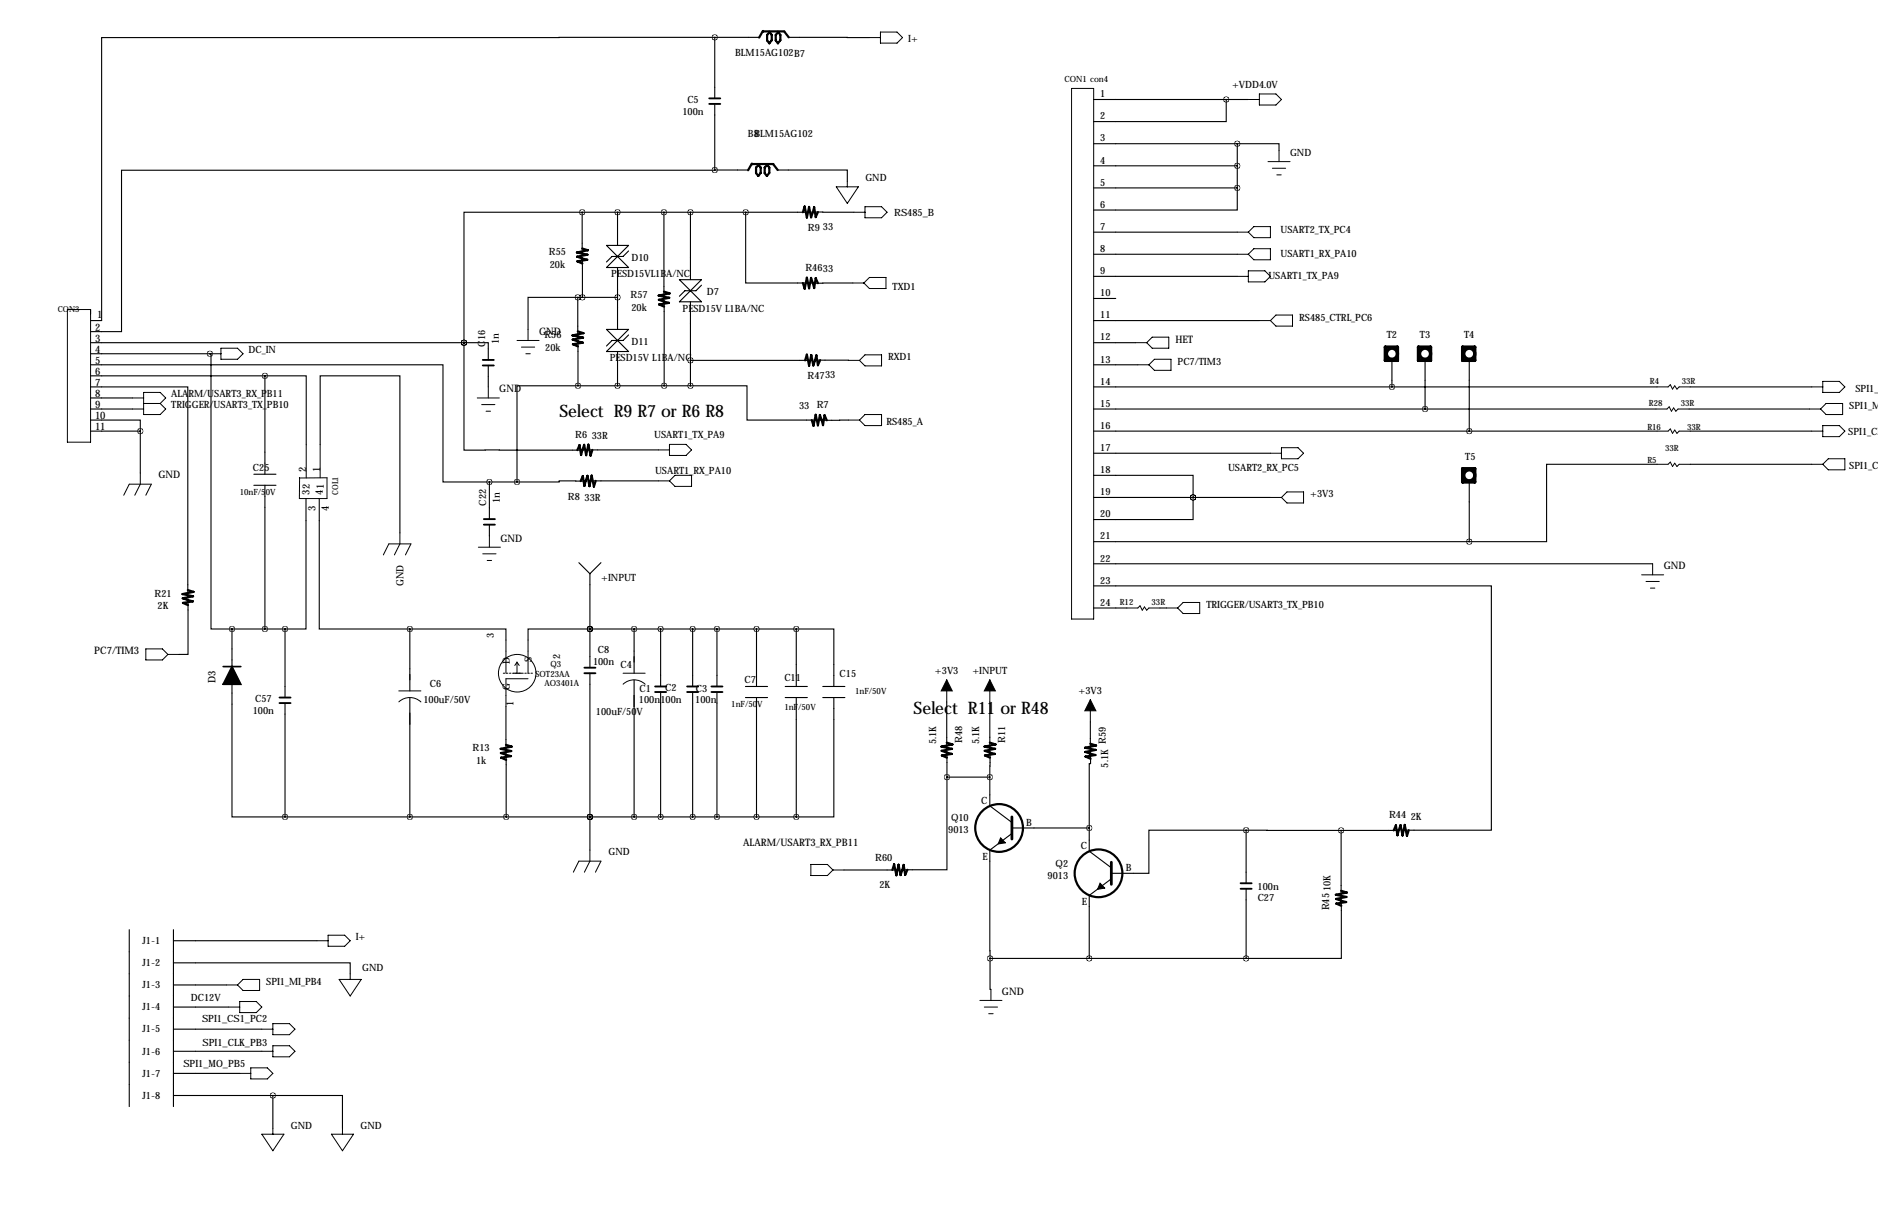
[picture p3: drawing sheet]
<svg xmlns="http://www.w3.org/2000/svg" width="432mm" height="279mm" viewBox="0 0 432 279" stroke-linecap="round" stroke-linejoin="round" font-family="sans-serif">
<g fill="none" stroke="#000" stroke-width=".23">
<path d="M199.9 8.6h2.5M202.4 7.4h3.8l1.3 1.2-1.3 1.3h-3.8zM246.4 20.3h5.1v121.9h-5.1zM287 22.9h2.6M289.6 21.6h3.8l1.2 1.3-1.2 1.2h-3.8zM291.5 37.1h5.1M292.6 38.7h3M294.1 34.6v2.5M192.3 42.9h5.1l-2.6 3.8zM194.8 41.7v1.2M196.3 48.8h2.6M198.9 47.5h3.8l1.3 1.3-1.3 1.2h-3.8z"/>
<path d="M284.5 58.4h2.5M284.5 53.3h2.5M287 58.4l1.3-1.2h3.8v2.5h-3.8zM287 53.3l1.3-1.2h3.8v2.5h-3.8zM293.6 40.2h1M15.5 71.1h5.3v30.5h-5.3zM118.9 78.2h5.1M119.9 79.8h3M121.4 75.7v2.5M196.1 65h2.5M199.9 63.8h3.8v2.5h-3.8l-1.3-1.3zM261.1 78.7h2.6"/>
<path d="M264.9 77.5h3.8v2.5h-3.8l-1.2-1.3zM284.5 63.5h2.5M287 62.2h3.8l1.3 1.3-1.3 1.3h-3.8zM289.6 73.7h2.5M292.1 73.7l1.3-1.3h3.8v2.5h-3.8zM30.5 94h2.5M30.5 91.4h2.5M33 90.2h3.8l1.3 1.2-1.3 1.3 1.3 1.3-1.3 1.2h-3.8zM33 92.7h3.8M48.3 81.3h2.5M50.8 80h3.8l1.3 1.3-1.3 1.2h-3.8zM109.7 91.4h5.1"/>
<path d="M110.7 93h3.1M111.8 94.5h1M112.3 88.9v2.5M120.9 81.3h1M195.1 96.5h2.5M195.1 82.8h2.5M197.6 96.5l1.3-1.3h3.8v2.6h-3.8zM197.6 82.8l1.3-1.3h3.8v2.6h-3.8zM261.6 83.8h2.6M264.2 83.8l1.2-1.3h3.8v2.6h-3.8zM380.7 94h2.6l.5-.5 .5 1 .5-.8 .5 .8 .5-.5h2.6M381 88.9h2.5l.5-.5 .6 1 .5-.8 .5 .8 .5-.5h2.5"/>
<path d="M381 99.1h2.5l.5-.5 .6 1 .5-.8 .5 .8 .5-.5h2.5M416.1 94h2.5M416.6 88.9h2.5M416.6 99.1h2.5M419.1 87.6h3.8l1.3 1.3-1.3 1.3h-3.8zM419.1 97.8h3.8l1.3 1.3-1.3 1.2h-3.8zM419.9 92.7h3.8v2.5h-3.8l-1.3-1.2zM28.4 113.8l1.3-2.5h5.1l-1.3 2.5M32.3 108.7v2.6l-1.3 2.5M68.8 109.8h.1M68.9 109.7l-.1 4.9h6.4v-4.8M70.4 102.2v7.6"/>
<path d="M73.6 102.2v7.6M75.2 109.8h-6.4M151.4 110.5h2.5M151.4 103.4h2.5M153.9 110.5l1.3-1.3h3.8v2.6h-3.8zM153.9 102.1h3.8l1.3 1.3-1.3 1.2h-3.8zM292.1 104.1h2.5M292.1 114.3h2.5M294.6 102.9h3.8l1.3 1.2-1.3 1.3h-3.8zM295.9 113h3.8v2.6h-3.8l-1.3-1.3zM381 106.7h2.5l.5-.5 .6 1 .5-.8 .5 .8 .5-.5h2.5M416.6 106.7h2.5"/>
<path d="M420.4 105.4h3.8v2.5h-3.8l-1.3-1.2zM88.1 127.5l1.3-2.5h5.1l-1.3 2.5M91.9 122.4v2.6l-1.2 2.5M110 125.7h5.1M111 127.3h3M112 128.8h1M112.5 123.2v2.5M259.1 139.7h2.5l.5-.5 .5 1 .5-.8 .6 .8 .5-.5h2.5M268.2 139.7h2.6M272 138.4h3.8v2.6h-3.8l-1.2-1.3zM377.4 132.1h5.1M378.5 133.6h3"/>
<path d="M379.5 135.1h1M380 129.5v2.6M33.5 149.1h3.8l1.3 1.3-1.3 1.2h-3.8zM38.6 150.4h2.5M91.7 158.8h5.1M116.3 147.1v7.6M118.1 154.7h1.8M118.9 152.1v2.6M118.9 152.1l-.5 .8M118.9 152.1l.5 .8M121.4 156h-5.1v6.3M121.4 147.1v7.6"/>
<path d="M143.3 154.7h5M143.3 157.2a3.7 3.7 0 0 1 5 0M217.7 156.2v5.1M227.6 156.2v5.1M91.7 161.3a3.7 3.7 0 0 1 5.1 0M250.7 160.8v5.1M135.6 195.3v2.6l-1.2 2.5M186.4 198.6h3.8l1.3 1.3-1.3 1.3h-3.8zM191.5 199.9h2.6M72.9 216.2h2.5M75.4 214.9h3.8l1.3 1.3-1.3 1.2h-3.8zM131.8 200.4l1.3-2.5h5.1l-1.3 2.5"/>
<path d="M52.1 226.3h2.5M52.6 231.4h2.5M55.1 230.1h3.8l1.3 1.3-1.3 1.3h-3.8zM55.9 225h3.8v2.6h-3.8l-1.3-1.3zM60.2 236.5h2.5M62.7 235.2h3.8l1.3 1.3-1.3 1.2h-3.8zM78 225h5.1l-2.6 3.9zM80.5 223.8v1.2M225.3 229.9h5.1M226.3 231.4h3.1M227.3 232.9h1M227.8 227.3v2.6"/>
<path d="M55.1 246.6h2.6M57.7 245.4h3.8l1.2 1.2-1.2 1.3h-3.8zM60.2 241.6h2.5M62.7 240.3h3.8l1.3 1.3-1.3 1.2h-3.8zM62.7 259.3v1.3M78.7 259.3v1.3M60.2 260.6h5.1l-2.6 3.8zM76.2 260.6h5.1l-2.6 3.8z"/>
<circle cx="118.9" cy="154.7" r="4.3"/>
</g>
<g fill="none" stroke="#000" stroke-width=".25">
<path d="M164.3 8.6h-140.9v65.1h-2.6M164.3 8.6v14M164.3 8.6h10.4M181.3 8.6h18.6M164.3 39.1h-136.4v37.1h-7.1M164.3 23.9v15.2M164.3 39.1h7.8M178.7 39.1h16.1v2.6M251.5 22.9h35.5M251.5 33h33M251.5 38.1h33M281.9 22.9v5h-30.4"/>
<path d="M284.5 33h9.6v1.6M284.5 33v10.2M133.9 48.8h-27.2v29.9M133.9 48.8v9.6M133.9 48.8h52M133.9 59.1v9.2M139.4 56.4h5.1l-5.1 5.1h5.1zM142 48.8v7.6M144.5 57.7l-1.2 1.2h-2.6l-1.3 1.3M152.7 48.8v19.5M158.7 48.8v15.5M171.4 48.8v16.2h14.5"/>
<path d="M186.6 48.7l9.7 .1M251.5 43.2h33M251.5 53.3h33M251.5 58.4h33M284.5 43.2v5.1h-33M20.8 78.7h85.9M106.7 78.7h.1M106.7 78.7v24.7h27.5M106.7 78.7h5.6v4M132.8 68.3h-11.4v7.4M132.8 68.3v9.2M132.8 68.3h9.2"/>
<path d="M132.9 78.2v10.4M139.4 75.7h5.1l-5.1 5.1h5.1zM142 61.5v14.2M144.5 77l-1.2 1.2h-2.6l-1.3 1.3M152.7 69v19.6M156.2 64.3h5.1l-5.1 5h5.1zM158.7 69.3v19.3M161.3 65.5l-1.3 1.3h-2.5l-1.3 1.3M196.1 65l-9.5 .1M251.5 63.5h33M251.5 68.6h5M251.5 73.7h38.1"/>
<path d="M251.5 78.7h9.6M20.8 96.5h11.5v2.6M20.8 88.9h22.4v48M20.8 83.8h81.1v26.9h10.6M20.8 94h9.7M20.8 99.1h11.5M20.8 81.3h27.5M20.8 86.4h40.1M20.8 91.4h9.7M32.3 99.1v9.6M48.3 81.3h.1M48.3 81.3h.2v63.2h4.8"/>
<path d="M60.9 86.4v22.6M60.9 86.4h9.5v15.8M112.3 84v4.9M132.9 88.6h-14v22.1M132.9 88.6h25.8M142 80.8v7.8M158.7 88.6h13.1v7.9h16.2M158.7 82.8h27.7M187.1 82.8h8M195.1 96.5l-6.4 .1M251.5 83.8h10.1M251.5 88.9h129.5"/>
<path d="M251.5 94h129.2M251.5 99.1h129.5M320 82.3v6.6M327.7 82.3v11.7M337.8 82.3v16.8M388.4 94h27.7M388.6 88.9h28M388.6 99.1h28M58.4 111.5h5M58.4 109h5M60.9 111.5v33M70.4 114.6v29.9h-4.9"/>
<path d="M73.4 114.6v29.9h20.8M73.6 102.2v-15.8h18.3v36M112.5 110.7v8.6M112.5 110.7h6.4M134.9 103.4h16.5M134.9 110.5h-6.3v.2h-9.7M135.6 110.5h15.8M251.5 109.2h22.8v5.1M251.5 104.1h40.6M251.5 114.3h40.6M274.3 114.3h.1M274.3 114.3v5.1h-22.8"/>
<path d="M337.8 110.2v14.3M381 106.7h-25.4v17.8h-17.8M388.6 106.7h28M43.2 137.6v12.8h-2.1M112.5 120.5v2.7M133.1 129.3l2.5 2.5M135.6 131.8v21.6M138.2 129.3l-2.6 2.5M251.5 134.6h91.4v56.2h-20.3M251.5 124.5h86.3M251.5 129.5h128.5M251.5 139.7h7.6"/>
<path d="M266.7 139.7h1.5M53.3 157.2v30.5h12.2M53.3 144.5v8.7M53.3 144.5h12.2M65.5 144.5v15.8M94.2 144.5v14.3M94.2 144.5h22.1v2.6M135.6 144.5h-14.2v2.6M135.6 144.5h.1M135.6 154.7v40.6M135.6 144.5h47.5M145.8 144.5v10.2"/>
<path d="M145.8 156.2v31.5M151.9 144.5v13.2M151.9 159v28.7M159.3 144.5v13.2M159.3 159v28.7M164.8 159v28.7M164.8 144.5v13.2M171.4 157.7h5.1M173.9 144.5v13.2M180.5 157.7h5.1M183.1 144.5h8.6v13.2M183.1 144.5v13.2"/>
<path d="M189.2 157.7h5.1M65.5 161.5v26.2M94.2 160.3v27.4M116.3 162.3v10.2M116.4 173.2v14.5M171.4 160.3h5.1M173.9 160.3v27.4M180.5 160.3h5.1M183.1 160.3v27.4M189.2 160.3h5.1M191.7 160.3v27.4h-8.6M217.7 161.3v10.7"/>
<path d="M217.7 178.6v21.2h-10.5M217.7 172.7v5.9M217.7 178.6h9.9M227.6 161.3v10.7M227.6 178.6v6.6l5.1 3.8M227.6 172.7v5.9M250.7 165.9v6.3M250.7 172.9v2.6h-.3v14.7M65.5 187.7h117.6M135.6 187.7h.1M194.1 199.9h12.4M232.7 191.5l-5.1 3.8v24.9"/>
<path d="M232.7 190.2h17.7M250.4 190.2v5.4l5.1 3.8M286.5 190.8h-22.3v9.9h-8.7M286.5 190.8h21.9M286.5 190.8v12.1M308.4 190.8h13.5M308.4 190.8v15.2M29.7 213.6v40.7M39.9 213.6v40.7M39.9 216.2h33M255.5 201.9l-5.1 3.8v14.5M286.5 204.2v16"/>
<path d="M308.4 206.7v13.5h-21.9M39.9 221.2h40.6v2.6M39.9 226.3h12.2M39.9 231.4h12.7M39.9 236.5h20.3M227.6 220.2v7.1h.2M227.6 220.2h58.9M39.9 241.6h20.3M39.9 246.6h15.2M39.9 251.7h22.8M62.7 251.7h16v7.6M62.7 251.7v7.6"/>
</g>
<g fill="none" stroke="#000" stroke-width=".76">
<path d="M318.5 79.8h2.8v3h-2.8zM326.1 79.8h2.8v3h-2.8zM336.3 79.8h2.8v3h-2.8zM336.3 107.7h2.8v3h-2.8z"/>
<circle cx="320" cy="81.3" r="1.27"/>
<circle cx="327.7" cy="81.3" r="1.27"/>
<circle cx="337.8" cy="81.3" r="1.27"/>
<circle cx="337.8" cy="109.2" r="1.27"/>
</g>
<g fill="none" stroke="#000" stroke-width=".43">
<path d="M163.1 23.9h2.5M163.1 22.6h2.5M111 82.7h2.5M111 84h2.5M111.3 119.3h2.5M111.3 120.5h2.5M134.4 154.7h2.5M134.4 153.4h2.5M150.6 159h2.6M150.6 157.7h2.6M158 159h2.5M158 157.7h2.5"/>
<path d="M163.6 159h2.5M163.6 157.7h2.5M64.3 161.5h2.5M64.3 160.3h2.5M285.2 204.2h2.6M285.2 202.9h2.6"/>
</g>
<g fill="none" stroke="#000" stroke-width=".51">
<path d="M175.4 7.1l-.9 1.5M176.9 7.3l.5 .7v1.2l-.5 .8-.5-.7v-1.3l.5-.6M178.9 7.3l.5 .7v1.2l-.5 .8-.5-.7v-1.3l.5-.6M180.3 7.2l-4.9 .1M180.3 7.3l1.1 1.3M172.9 37.6l-.9 1.5M174.3 37.7l.6 .8v1.2l-.6 .7-.5-.6v-1.3l.6-.6M176.3 37.7l.6 .8v1.2l-.6 .7-.5-.6v-1.3l.6-.6M177.8 37.7h-4.9M177.8 37.7l1 1.4M133.9 57.1l1.3 .4-2.6 .5 2.5 .5-2.4 .5 2.3 .7-2.3 .3 1.2 .6M188.1 48.7l-.5 1.2-.4-2.3-.7 2.3-.5-2.4-.5 2.5-.5-2.6-.4 1.4"/>
<path d="M132.8 76.1l1.4 .5-2.6 .5 2.5 .5-2.4 .4 2.3 .7-2.3 .4 1.2 .5M152.7 67l1.3 .4-2.6 .5 2.5 .5-2.4 .5 2.3 .7-2.3 .4 1.2 .5M184.6 65l.4 1.3 .5-2.5 .5 2.4 .5-2.3 .7 2.3 .4-2.3 .5 1.2M186.6 96.5l.4 1.3 .6-2.5 .5 2.4 .4-2.3 .7 2.3 .4-2.3 .5 1.2M188.6 82.8l-.5 1.1-.4-2.3-.7 2.4-.5-2.4-.5 2.4-.5-2.5-.4 1.3M136.2 103.4l-.4 1.3-.5-2.5-.5 2.4-.5-2.4-.7 2.3-.4-2.2-.5 1.1M137 110.5l-.4 1.3-.6-2.5-.5 2.4-.4-2.4-.7 2.4-.4-2.3-.5 1.1M43.2 135.6l1.3 .4-2.5 .5 2.4 .5-2.4 .5 2.3 .7-2.2 .3 1.1 .5M116.3 171.1l1.4 .5-2.6 .5 2.5 .5-2.4 .4 2.3 .7-2.3 .4 1.2 .5M217.7 170.6l1.3 .4-2.5 .6 2.4 .5-2.4 .4 2.3 .7-2.2 .4 1.1 .5M227.6 170.6l1.3 .4-2.5 .6 2.4 .5-2.4 .4 2.4 .7-2.3 .4 1.1 .5M250.7 170.9l1.3 .4-2.5 .5 2.4 .5-2.4 .5 2.4 .7-2.3 .3 1.1 .5"/>
<path d="M208.6 199.8l-.5 1.2-.3-2.3-.7 2.4-.5-2.4-.5 2.4-.5-2.5-.4 1.3M323.9 190.8l-.4 1.3-.5-2.6-.5 2.5-.5-2.4-.7 2.3-.3-2.3-.6 1.2M308.4 204.7l1.3 .4-2.6 .5 2.5 .5-2.4 .5 2.3 .7-2.3 .3 1.2 .5"/>
<circle cx="229.7" cy="190.2" r="5.5"/>
<circle cx="252.6" cy="200.7" r="5.5"/>
</g>
<path d="M122.4 154.7h-6.8" fill="none" stroke="#000" stroke-width=".23" stroke-dasharray=".4 .4"/>
<path d="M53.3 153.2l2.1 4h-4.1z" fill="#000" stroke="#000" stroke-width=".38"/>
<path d="M51.3 153.2h4.1" fill="none" stroke="#000" stroke-width=".38"/>
<path d="M232.7 187.7v5.1M255.5 198.1v5.1" fill="none" stroke="#000" stroke-width=".63"/>
<path d="M230.1 192.5l1 1.1-1.6 .3zM252.9 202.9l1.1 1.2-1.6 .2z" fill="#000" stroke="#000" stroke-width=".25"/>
<path d="M217.7 156.2l1.2 2.6h-2.5zM227.6 156.2l1.3 2.6h-2.6zM250.7 160.8l1.3 2.5h-2.6z" fill="#000" stroke="#000" stroke-width=".23"/>
<path d="M281.9 22.9a.05 .05 0 0 0 .1 0 .05 .05 0 0 0-.1 0zM284.4 38.1a.05 .05 0 0 0 .1 0 .05 .05 0 0 0-.1 0zM284.4 33a.05 .05 0 0 0 .1 0 .05 .05 0 0 0-.1 0zM284.4 43.2a.05 .05 0 0 0 .1 0 .05 .05 0 0 0-.1 0zM274.3 114.3a.05 .05 0 0 0 .1 0 .05 .05 0 0 0-.1 0zM135.6 187.7a.05 .05 0 0 0 .1 0 .05 .05 0 0 0-.1 0zM135.6 144.5a.05 .05 0 0 0 .1 0 .05 .05 0 0 0-.1 0zM135.6 144.5a.05 .05 0 0 0 .1 0 .05 .05 0 0 0-.1 0zM135.6 187.7a.05 .05 0 0 0 .1 0 .05 .05 0 0 0-.1 0zM320 88.9a.05 .05 0 0 0 .1 0 .05 .05 0 0 0-.1 0zM337.8 99.1a.05 .05 0 0 0 .1 0 .05 .05 0 0 0-.1 0zM164.3 39.1a.05 .05 0 0 0 .1 0 .05 .05 0 0 0-.1 0zM164.3 8.6a.05 .05 0 0 0 .1 0 .05 .05 0 0 0-.1 0zM116.3 187.7a.05 .05 0 0 0 .1 0 .05 .05 0 0 0-.1 0zM274.3 114.3a.05 .05 0 0 0 .1 0 .05 .05 0 0 0-.1 0zM337.8 124.5a.05 .05 0 0 0 .1 0 .05 .05 0 0 0-.1 0zM106.6 78.7a.05 .05 0 0 0 .1 0 .05 .05 0 0 0-.1 0zM48.2 81.3a.05 .05 0 0 0 .1 0 .05 .05 0 0 0-.1 0zM327.6 94a.05 .05 0 0 0 .1 0 .05 .05 0 0 0-.1 0zM32.2 99.1a.05 .05 0 0 0 .1 0 .05 .05 0 0 0-.1 0zM158.7 48.8a.05 .05 0 0 0 .1 0 .05 .05 0 0 0-.1 0zM141.9 88.6a.05 .05 0 0 0 .1 0 .05 .05 0 0 0-.1 0zM141.9 48.8a.05 .05 0 0 0 .1 0 .05 .05 0 0 0-.1 0zM141.9 68.3a.05 .05 0 0 0 .1 0 .05 .05 0 0 0-.1 0zM308.3 190.8a.05 .05 0 0 0 .1 0 .05 .05 0 0 0-.1 0zM133.8 48.8a.05 .05 0 0 0 .1 0 .05 .05 0 0 0-.1 0zM133.9 68.3a.05 .05 0 0 0 .1 0 .05 .05 0 0 0-.1 0zM132.8 68.3a.05 .05 0 0 0 .1 0 .05 .05 0 0 0-.1 0zM152.6 48.8a.05 .05 0 0 0 .1 0 .05 .05 0 0 0-.1 0zM152.7 88.6a.05 .05 0 0 0 .1 0 .05 .05 0 0 0-.1 0zM286.5 220.2a.05 .05 0 0 0 .1 0 .05 .05 0 0 0-.1 0zM286.5 190.8a.05 .05 0 0 0 .1 0 .05 .05 0 0 0-.1 0zM227.6 220.2a.05 .05 0 0 0 .1 0 .05 .05 0 0 0-.1 0zM227.5 178.6a.05 .05 0 0 0 .1 0 .05 .05 0 0 0-.1 0zM158.7 82.8a.05 .05 0 0 0 .1 0 .05 .05 0 0 0-.1 0zM158.7 88.6a.05 .05 0 0 0 .1 0 .05 .05 0 0 0-.1 0zM53.3 144.5a.05 .05 0 0 0 .1 0 .05 .05 0 0 0-.1 0zM94.2 187.7a.05 .05 0 0 0 .1 0 .05 .05 0 0 0-.1 0zM65.5 187.7a.05 .05 0 0 0 .1 0 .05 .05 0 0 0-.1 0zM132.8 88.6a.05 .05 0 0 0 .1 0 .05 .05 0 0 0-.1 0zM118.8 110.7a.05 .05 0 0 0 .1 0 .05 .05 0 0 0-.1 0zM65.5 144.5a.05 .05 0 0 0 .1 0 .05 .05 0 0 0-.1 0zM94.2 144.5a.05 .05 0 0 0 .1 0 .05 .05 0 0 0-.1 0zM171.4 48.8a.05 .05 0 0 0 .1 0 .05 .05 0 0 0-.1 0zM62.7 251.7a.05 .05 0 0 0 .1 0 .05 .05 0 0 0-.1 0zM151.8 187.7a.05 .05 0 0 0 .1 0 .05 .05 0 0 0-.1 0zM159.2 187.7a.05 .05 0 0 0 .1 0 .05 .05 0 0 0-.1 0zM151.8 144.5a.05 .05 0 0 0 .1 0 .05 .05 0 0 0-.1 0zM159.2 144.5a.05 .05 0 0 0 .1 0 .05 .05 0 0 0-.1 0zM164.8 144.5a.05 .05 0 0 0 .1 0 .05 .05 0 0 0-.1 0zM173.9 144.5a.05 .05 0 0 0 .1 0 .05 .05 0 0 0-.1 0zM183 144.5a.05 .05 0 0 0 .1 0 .05 .05 0 0 0-.1 0zM164.8 187.7a.05 .05 0 0 0 .1 0 .05 .05 0 0 0-.1 0zM173.9 187.7a.05 .05 0 0 0 .1 0 .05 .05 0 0 0-.1 0zM183 187.7a.05 .05 0 0 0 .1 0 .05 .05 0 0 0-.1 0zM217.7 178.6a.05 .05 0 0 0 .1 0 .05 .05 0 0 0-.1 0zM250.4 220.2a.05 .05 0 0 0 .1 0 .05 .05 0 0 0-.1 0zM250.4 190.2a.05 .05 0 0 0 .1 0 .05 .05 0 0 0-.1 0zM106.6 78.7a.05 .05 0 0 0 .1 0 .05 .05 0 0 0-.1 0zM112.5 110.7a.05 .05 0 0 0 .1 0 .05 .05 0 0 0-.1 0zM60.9 86.4a.05 .05 0 0 0 .1 0 .05 .05 0 0 0-.1 0zM60.9 144.5a.05 .05 0 0 0 .1 0 .05 .05 0 0 0-.1 0z" fill="#000" stroke="#000" stroke-width="1.3"/>
<g font-size="4">
<text x="128.6" y="95.8">Select R9 R7 or R6 R8</text>
<text x="210.1" y="164.1">Select R11 or R48</text>
</g>
<g font-size="2.4">
<text x="21.8" y="75.9">2</text>
<text x="22.4" y="73.2">1</text>
<text x="124" y="77">GND</text>
<text x="21.8" y="78.5">3</text>
<text x="21.8" y="81">4</text>
<text x="21.8" y="83.6">5</text>
<text x="270.3" y="78.7">HET</text>
<text x="21.8" y="86.1">6</text>
<text x="21.8" y="88.6">7</text>
<text x="21.8" y="91.2">8</text>
<text x="21.8" y="93.7">9</text>
<text x="114.8" y="90.2">GND</text>
<text x="21.8" y="96.3">10</text>
<text x="21.8" y="98.8">11</text>
<text x="36.4" y="109.7">GND</text>
<text x="70.4" y="108.6" transform="rotate(-90 70.4 108.6)">2</text>
<text x="71.2" y="113.8" transform="rotate(-90 71.2 113.8)">32</text>
<text x="73.6" y="108.5" transform="rotate(-90 73.6 108.5)">1</text>
<text x="74.2" y="113.8" transform="rotate(-90 74.2 113.8)">41</text>
<text x="72.5" y="117.3" transform="rotate(-90 72.5 117.3)">3</text>
<text x="75.6" y="117.3" transform="rotate(-90 75.6 117.3)">4</text>
<text x="115.1" y="124.5">GND</text>
<text x="382.5" y="130.8">GND</text>
<text x="21.7" y="150.4">PC7/TIM3</text>
<text x="49.5" y="156.9" transform="rotate(-90 49.5 156.9)">D3</text>
<text x="170.9" y="194.3">ALARM/USART3_RX_PB11</text>
<text x="230.4" y="228.6">GND</text>
</g>
<g font-size="2.3">
<text x="208.8" y="9.7">I+</text>
<text x="169" y="12.9">BLM15AG102B7</text>
<text x="158" y="23.6">C5</text>
<text x="253" y="22.4">1</text>
<text x="283.3" y="20.1">+VDD4.0V</text>
<text x="156.9" y="26.3">100n</text>
<text x="253" y="27.4">2</text>
<text x="172" y="31.5">B8BLM15AG102</text>
<text x="253" y="32.5">3</text>
<text x="296.6" y="35.9">GND</text>
<text x="199" y="41.7">GND</text>
<text x="253" y="37.6">4</text>
<text x="253" y="42.7">5</text>
<text x="253" y="47.8">6</text>
<text x="185.8" y="53">R9</text>
<text x="189.2" y="52.9">33</text>
<text x="205.6" y="49.6">RS485_B</text>
<text x="253" y="52.8">7</text>
<text x="294.4" y="53.6">USART2_TX_PC4</text>
<text x="126.2" y="58.6">R55</text>
<text x="145.2" y="59.9">D10</text>
<text x="253" y="57.9">8</text>
<text x="294.4" y="59.1">USART1_RX_PA10</text>
<text x="126.4" y="61.6">20k</text>
<text x="140.5" y="63.7">PESD15VL1BA/NC</text>
<text x="185.2" y="62.3">R4633</text>
<text x="253" y="63">9</text>
<text x="291.6" y="64">USART1_TX_PA9</text>
<text x="145" y="68.5">R57</text>
<text x="145.2" y="71.5">20k</text>
<text x="156.9" y="71.6">PESD15V L1BA/NC</text>
<text x="162.5" y="67.8">D7</text>
<text x="205.2" y="66.7">TXD1</text>
<text x="253" y="68.1">10</text>
<text x="125.2" y="77.7">R56</text>
<text x="253" y="73.2">11</text>
<text x="298.7" y="73.7">RS485_CTRL_PC6</text>
<text x="318.9" y="77.7">T2</text>
<text x="326.5" y="77.7">T3</text>
<text x="336.6" y="77.7">T4</text>
<text x="57.1" y="81">DC_IN</text>
<text x="111.5" y="79.6" transform="rotate(-90 111.5 79.6)">C16</text>
<text x="114.7" y="79" transform="rotate(-90 114.7 79)">1n</text>
<text x="125.4" y="80.6">20k</text>
<text x="140.2" y="83">PESD15V L1BA/NC</text>
<text x="145.2" y="79.2">D11</text>
<text x="204.2" y="82.8">RXD1</text>
<text x="253" y="78.2">12</text>
<text x="253" y="83.3">13</text>
<text x="270.8" y="83.8">PC7/TIM3</text>
<text x="185.7" y="87.1">R4733</text>
<text x="253" y="88.4">14</text>
<text x="39.4" y="91.2">ALARM/USART3_RX_PB11</text>
<text x="39.4" y="93.7">TRIGGER/USART3_TX_PB10</text>
<text x="183.7" y="94.1">33</text>
<text x="187.8" y="93.8">R7</text>
<text x="253" y="93.5">15</text>
<text x="425.2" y="94">SPI1_MI</text>
<text x="426.6" y="90.1">SPI1_M</text>
<text x="132.3" y="100.6">R6</text>
<text x="136.1" y="100.9">33R</text>
<text x="150.4" y="100.6">USART1_TX_PA9</text>
<text x="203.8" y="97.7">RS485_A</text>
<text x="253" y="98.6">16</text>
<text x="425" y="100">SPI1_CLK</text>
<text x="253" y="103.6">17</text>
<text x="336.9" y="105.7">T5</text>
<text x="425.2" y="107.7">SPI1_CS</text>
<text x="58.2" y="108.2">C25</text>
<text x="150.6" y="109">USART1_RX_PA10</text>
<text x="253" y="108.7">18</text>
<text x="253" y="113.8">19</text>
<text x="282.4" y="108.2">USART2_RX_PC5</text>
<text x="111.8" y="116.2" transform="rotate(-90 111.8 116.2)">C22</text>
<text x="115" y="115.6" transform="rotate(-90 115 115.6)">1n</text>
<text x="130.6" y="114.9">R8</text>
<text x="134.4" y="115.2">33R</text>
<text x="253" y="118.9">20</text>
<text x="301.2" y="114.3">+3V3</text>
<text x="253" y="124">21</text>
<text x="253" y="129">22</text>
<text x="35.5" y="137.1">R21</text>
<text x="92.8" y="134.7" transform="rotate(-90 92.8 134.7)">GND</text>
<text x="138.2" y="133.6">+INPUT</text>
<text x="253" y="134.1">23</text>
<text x="36.2" y="140">2K</text>
<text x="253" y="139.2">24</text>
<text x="277.4" y="139.7">TRIGGER/USART3_TX_PB10</text>
<text x="113.6" y="146.6" transform="rotate(-90 113.6 146.6)">3</text>
<text x="117.2" y="152.5" transform="rotate(-90 117.2 152.5)">D</text>
<text x="122.3" y="152.1" transform="rotate(-90 122.3 152.1)">S</text>
<text x="128.8" y="151.4" transform="rotate(-90 128.8 151.4)">2</text>
<text x="136.3" y="152.8">100n</text>
<text x="137.5" y="150">C8</text>
<text x="142.7" y="153.4">C4</text>
<text x="193" y="155.4">C15</text>
<text x="215" y="154.9">+3V3</text>
<text x="223.6" y="154.9">+INPUT</text>
<text x="58.6" y="161.2">C57</text>
<text x="97.3" y="161.5">100uF/50V</text>
<text x="98.8" y="157.9">C6</text>
<text x="117.2" y="158.5" transform="rotate(-90 117.2 158.5)">G</text>
<text x="146.9" y="161.5">100n100n</text>
<text x="147" y="159">C1</text>
<text x="153" y="158.7">C2</text>
<text x="159.9" y="161.5">100n</text>
<text x="160" y="159">C3</text>
<text x="171.2" y="157">C7</text>
<text x="180.3" y="156.5">C11</text>
<text x="248" y="159.5">+3V3</text>
<text x="58.1" y="164">100n</text>
<text x="118" y="162.2" transform="rotate(-90 118 162.2)">1</text>
<text x="137" y="164.3">100uF/50V</text>
<text x="108.7" y="172.7">R13</text>
<text x="215.2" y="171" transform="rotate(-90 215.2 171)">5.1K</text>
<text x="221.2" y="170.6" transform="rotate(-90 221.2 170.6)">R48</text>
<text x="225.1" y="171" transform="rotate(-90 225.1 171)">5.1K</text>
<text x="231.1" y="170.6" transform="rotate(-90 231.1 170.6)">R11</text>
<text x="109.5" y="175.6">1k</text>
<text x="254.8" y="176.4" transform="rotate(-90 254.8 176.4)">5.1K R59</text>
<text x="225.6" y="184.7">C</text>
<text x="218" y="191.4">9013</text>
<text x="218.7" y="188.7">Q10</text>
<text x="236" y="189.7">B</text>
<text x="319.4" y="188">R44</text>
<text x="324.4" y="188.3">2K</text>
<text x="139.9" y="196.3">GND</text>
<text x="201.2" y="197.9">R60</text>
<text x="225.9" y="197.5">E</text>
<text x="248.5" y="195.1">C</text>
<text x="240.9" y="201.9">9013</text>
<text x="242.7" y="199.1">Q2</text>
<text x="258.8" y="200.2">B</text>
<text x="202.2" y="204">2K</text>
<text x="248.7" y="208">E</text>
<text x="289.2" y="204.5">100n</text>
<text x="289.2" y="207">C27</text>
<text x="305.6" y="209.2" transform="rotate(-90 305.6 209.2)">R45</text>
<text x="305.9" y="204.8" transform="rotate(-90 305.9 204.8)">10K</text>
<text x="81.8" y="215.9">I+</text>
<text x="32.8" y="216.9">J1-1</text>
<text x="32.8" y="222">J1-2</text>
<text x="32.8" y="227.1">J1-3</text>
<text x="61.2" y="226.3">SPI1_MI_PB4</text>
<text x="83.3" y="223.2">GND</text>
<text x="32.8" y="232.2">J1-4</text>
<text x="43.9" y="229.9">DC12V</text>
<text x="32.8" y="237.2">J1-5</text>
<text x="46.4" y="234.8">SPI1_CS1_PC2</text>
<text x="32.8" y="242.3">J1-6</text>
<text x="42.2" y="245.2">SPI1_MO_PB5</text>
<text x="46.6" y="240.3">SPI1_CLK_PB3</text>
<text x="32.8" y="247.4">J1-7</text>
<text x="32.8" y="252.5">J1-8</text>
<text x="66.9" y="259.3">GND</text>
<text x="82.9" y="259.3">GND</text>
</g>
<g font-size="2">
<text x="244.7" y="18.9">CON1 con4</text>
<text x="379.4" y="88.2">R4</text>
<text x="386.7" y="88.2">33R</text>
<text x="379.1" y="93.3">R28</text>
<text x="386.4" y="93.3">33R</text>
<text x="378.8" y="98.8">R16</text>
<text x="387.9" y="98.8">33R</text>
<text x="378.8" y="106.5">R5</text>
<text x="382.8" y="103.6">33R</text>
<text x="55.1" y="113.8">10nF/50V</text>
<text x="257.5" y="139">R12</text>
<text x="264.8" y="139">33R</text>
<text x="123.1" y="155.4">SOT23AA</text>
<text x="126.6" y="153.2">Q3</text>
<text x="125.2" y="157.5">AO3401A</text>
<text x="196.6" y="159.5">1nF/50V</text>
<text x="168.1" y="162.6">1nF/50V</text>
<text x="180.3" y="163.1">1nF/50V</text>
</g>
<g font-size="1.9">
<text x="13.3" y="71.6">CON3</text>
<text x="77.8" y="113.7" transform="rotate(-90 77.8 113.7)">COL1</text>
</g>
</svg>
